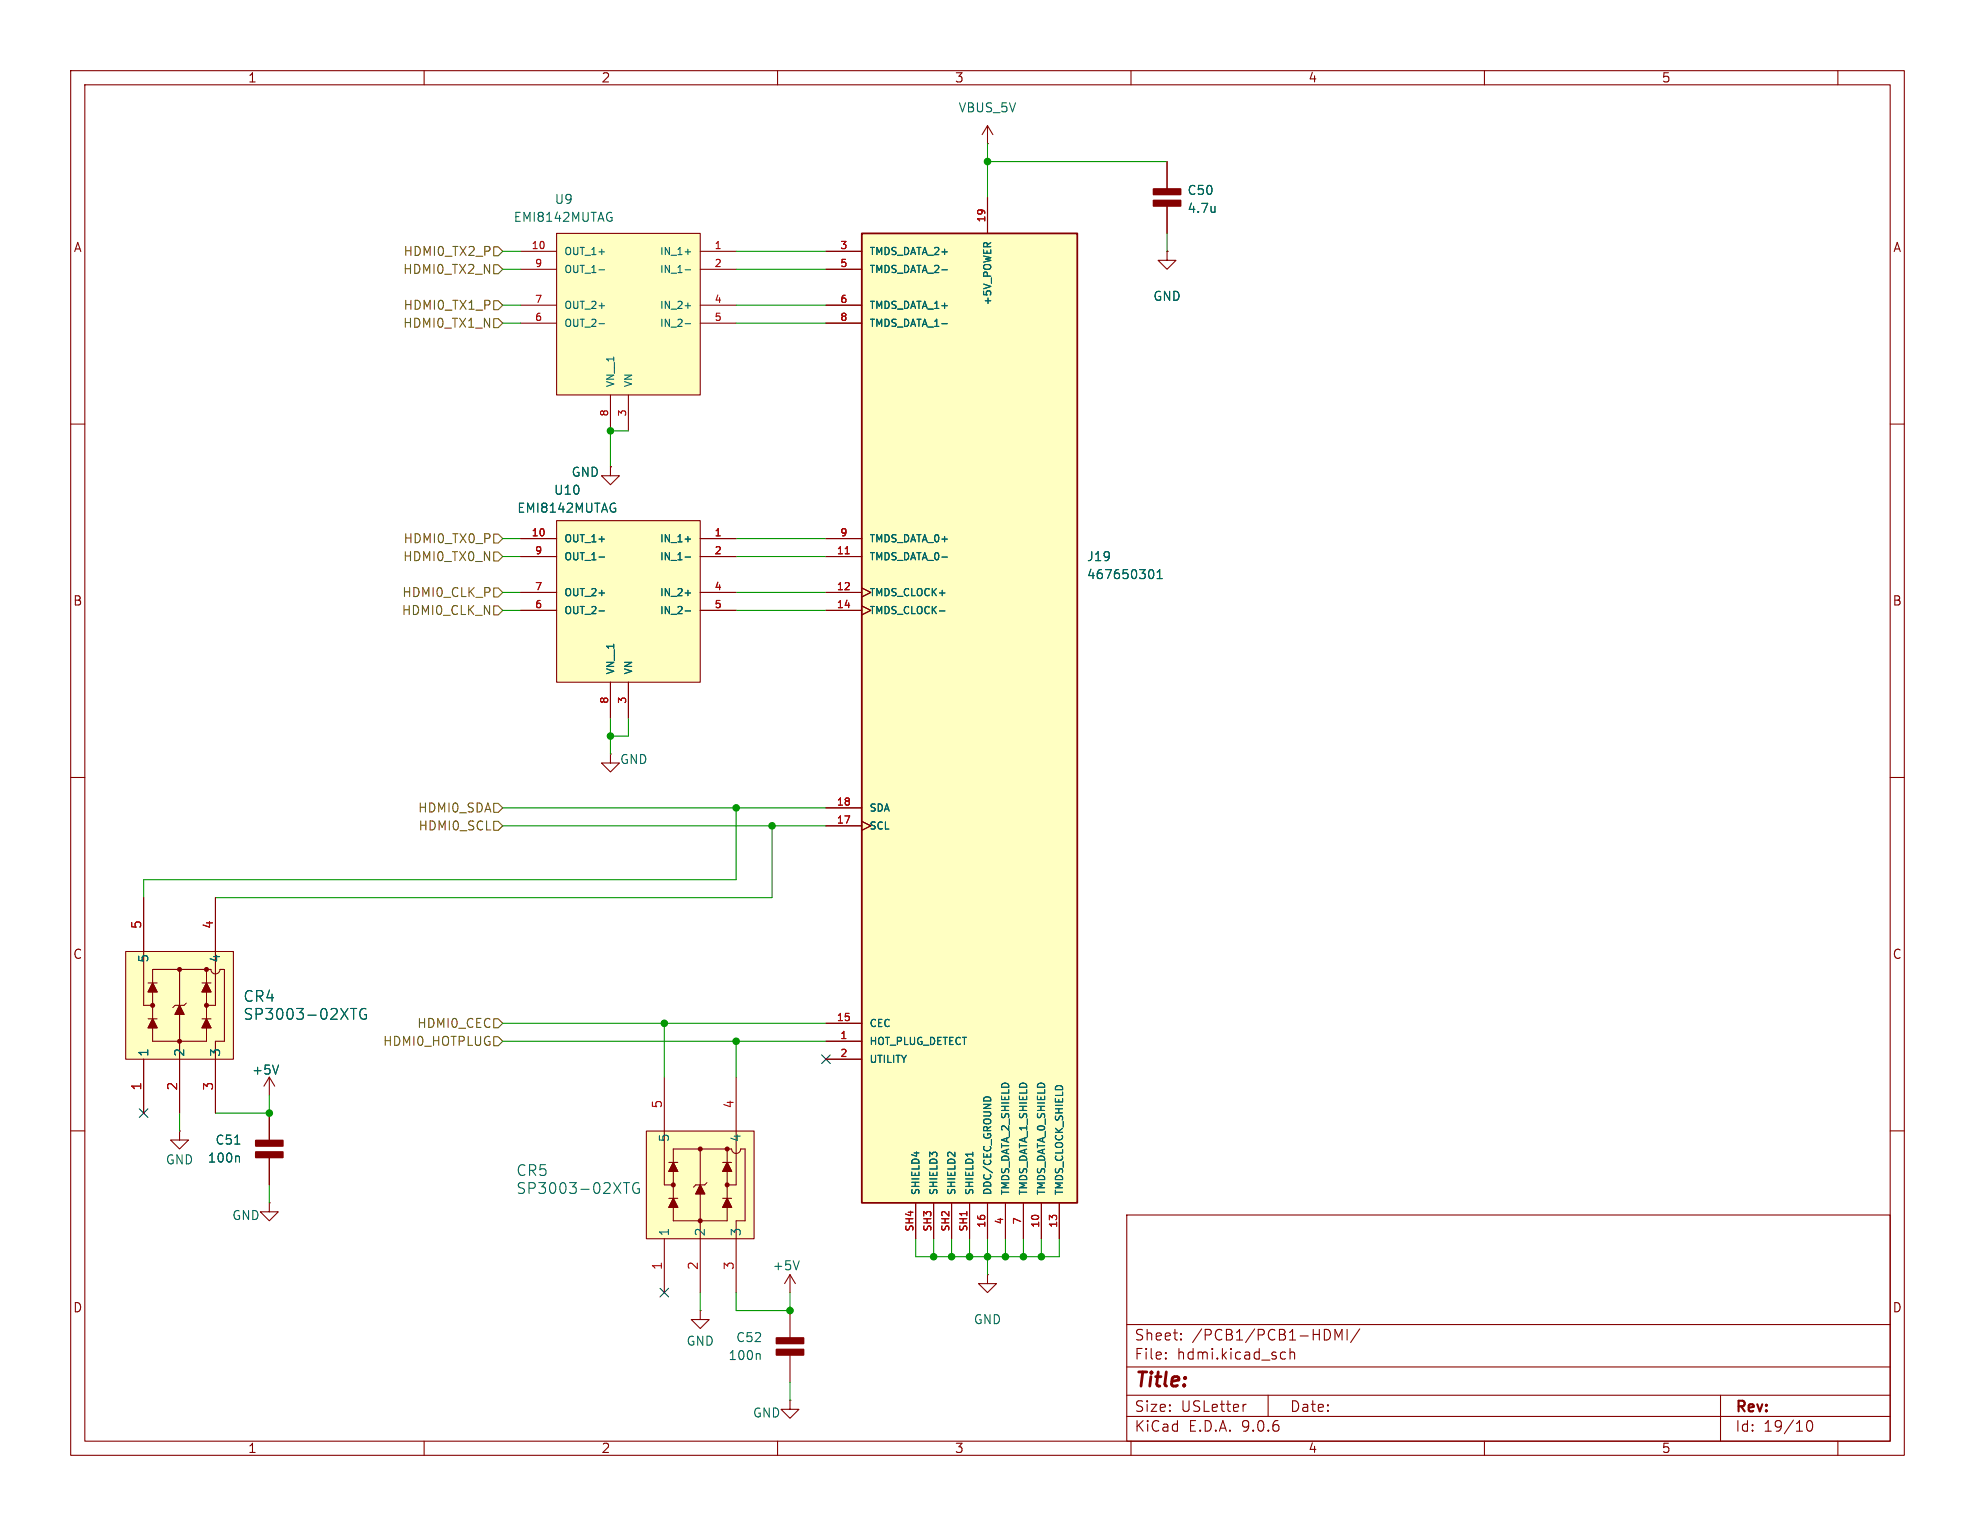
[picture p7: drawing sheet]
<svg xmlns="http://www.w3.org/2000/svg" width="279mm" height="216mm" viewBox="0 0 279 216" stroke-linecap="round" stroke-linejoin="round" font-family="sans-serif">
<g fill="none" stroke="#840000" stroke-width=".15">
<path d="M10 10h259.4v195.9h-259.4zM12 12h255.4v191.9h-255.4zM60 10v2M110 10v2M160 10v2M210 10v2M260 10v2M10 60h2M86.4 66v1.3h1.2l-1.2 1.3-1.3-1.3h1.3M86.4 66h.1M267.4 60h2M10 110h2"/>
<path d="M267.4 110h2M10 160h2M159.4 171.9h108v32h-108zM267.4 160h2M111.8 185.4v3.9M111.8 191.7v3.9M139.7 180.3v1.3h1.3l-1.3 1.3-1.3-1.3h1.3M139.7 180.3h.1M159.4 197.4h108M159.4 193.4h108M159.4 187.4h108M164.9 192.1l.1 .1-.1 .1"/>
<path d="M164.9 192.1v.1v.1M164.9 191.4v.1M164.9 192.1v.2M164.9 191.4h.1l-.1 .1M167.1 189.4v.1v.1M167.1 189.4l-.1 .1 .1 .1M167.1 188.7v.1M167.1 189.4v.2M167.1 188.7h-.1l.1 .1M176.3 198.7l-.3 .1M179.4 197.4v3M181.4 191.3l.5 .1"/>
<path d="M181.9 192.2l-.5 .1M182.5 191.4a.37 .37 0 0 1 .6 .1v.8M182.5 190.8v1.5M188.1 188.3a1.04 1.04 0 0 1 0 1.1M188.9 189.6v-1.5l.5 1.1 .5-1.1v1.5M190.6 188.1v1.5M192.4 188l-1.3 1.9M243.4 197.4v6.5M60 203.9v2M110 203.9v2M159.4 200.4h108M160 203.9v2"/>
<path d="M210 203.9v2M255.7 201.1a.36 .36 0 0 1 .4-.1 .36 .36 0 0 1 .3 .3 .77 .77 0 0 1-.5 1.2 .91 .91 0 0 1-.2-1.4zM260 203.9v2"/>
</g>
<g fill="#840000" stroke="#840000" stroke-width=".25">
<path d="M109.9 189.3h3.8v.8h-3.8z"/>
<path d="M109.9 190.9h3.8v.8h-3.8z"/>
</g>
<path d="M107.4 191.5l.1 .2v.6" fill="none" stroke="#006464" stroke-width=".15"/>
<path d="M78.7 73.7h20.4v22.8h-20.4z" fill="#ffffc2"/>
<g fill="none" stroke="#840000" stroke-width=".15">
<path d="M73.7 76.2h5M73.7 78.7h5M78.7 73.7h20.4v22.8h-20.4zM99.1 76.2h5M99.1 78.7h5M73.7 83.8h5M73.7 86.4h5M86.4 96.5v5.1M88.9 96.5v5.1M99.1 83.8h5M99.1 86.4h5M86.4 106.7v1.3h1.2l-1.2 1.2-1.3-1.2h1.3"/>
<path d="M86.4 106.7h.1M99.1 185.4v1.3h1.2l-1.2 1.3-1.3-1.3h1.3M99.1 185.4h.1M111.8 198.1v1.3h-1.3l1.3 1.3 1.2-1.3h-1.2M111.8 198.1h.1"/>
</g>
<path d="M84.7 78.8h.8M86.9 71.9h.2l-.1 .5M93.6 78.2v1M94.7 78.2v1l-.6-1v1M94.9 79.3h.8M95.9 79.2h.6M95.9 78.5l.3-.3v1M96.9 78.8h.8M96.9 76.3h.8M84.7 86.4h.8M96.9 86.4h.8M96.9 83.9h.8" fill="none" stroke="#006464" stroke-width=".15"/>
<path d="M121.9 33h30.5v137.2h-30.5z" fill="#ffffc2"/>
<path d="M121.9 33h30.5v137.2h-30.5z" fill="none" stroke="#840000" stroke-width=".25"/>
<g fill="none" stroke="#840000" stroke-width=".15">
<path d="M139.7 17.8v2.5M139.7 17.8l-.8 1.3M139.7 17.8l.8 1.3M116.8 35.6h5.1M116.8 38.1h5.1M139.7 20.3h.1M139.7 27.9v5.1M165.1 35.6v1.2h1.3l-1.3 1.3-1.3-1.3h1.3M165.1 35.6h.1M165.1 22.9v3.8M165.1 29.1v3.9M116.8 43.2h5.1"/>
<path d="M116.8 45.7h5.1M116.8 76.2h5.1M116.8 78.7h5.1M116.8 83.8h5.1M116.8 86.4h5.1M121.9 83.2l1.3 .6-1.3 .7M121.9 85.7l1.3 .7-1.3 .6M116.8 114.3h5.1M116.8 116.8h5.1M121.9 116.2l1.3 .6-1.3 .7M116.8 144.8h5.1M116.8 147.3h5.1"/>
<path d="M116.8 149.9h5.1M129.5 170.2v5.1M132.1 170.2v5.1M134.6 170.2v5.1M137.2 170.2v5.1M139.7 170.2v5.1M142.2 170.2v5.1M144.8 170.2v5.1M147.3 170.2v5.1M149.9 170.2v5.1M111.8 180.3l.7 1.3M111.8 180.3l-.8 1.3"/>
<path d="M111.8 180.3v2.6"/>
</g>
<path d="M133.2 38.2h.8M171.9 29.2v.8M171.9 29.9l-.1 .1M133.2 45.8h.8M133.2 78.8h.8M132.9 86.4h.8M162.8 80.6a.69 .69 0 0 1 .3 1.1l-.3 .2M163.7 81.9h.7M163.7 81l.4-.4v1.3M139.4 155.2h.5M113.1 178.4l-.5 1.2M137.6 163v.6" fill="none" stroke="#006464" stroke-width=".15"/>
<path d="M119.6 78.4h.6" fill="none" stroke="#a90000" stroke-width=".15"/>
<g fill="#840000" stroke="#840000" stroke-width=".25">
<path d="M163.2 26.7h3.8v.8h-3.8z"/>
<path d="M163.2 28.4h3.8v.7h-3.8z"/>
</g>
<path d="M78.7 33h20.4v22.9h-20.4z" fill="#ffffc2"/>
<path d="M73.7 35.6h5M73.7 38.1h5M78.7 33h20.4v22.9h-20.4zM99.1 35.6h5M99.1 38.1h5M73.7 43.2h5M73.7 45.7h5M86.4 55.9v5.1M88.9 55.9v5.1M99.1 43.2h5M99.1 45.7h5" fill="none" stroke="#840000" stroke-width=".15"/>
<path d="M84.7 38.2h.8M86.3 30.8h.3l-.1 .5M93.6 37.5v1.1M94.7 37.5v1.1l-.6-1.1v1.1M94.9 38.7h.8M95.9 38.6h.6M95.9 37.8l.3-.3v1.1M96.9 38.2h.8M96.9 35.6h.8M84.7 45.8h.8M96.9 45.8h.8M96.9 43.3h.8" fill="none" stroke="#006464" stroke-width=".15"/>
<path d="M91.4 160h15.3v15.3h-15.3z" fill="#ffffc2"/>
<g fill="none" stroke="#840000" stroke-width=".15">
<path d="M38.1 157.5v3.9M94 152.4v15.2h1.2M104.1 152.4v15.2h-1.2M25.4 160v1.3h1.3l-1.3 1.3-1.3-1.3h1.3M25.4 160h.1M38.1 170.2v1.3h-1.3l1.3 1.2 1.3-1.2h-1.3M38.1 170.2h.1M38.1 163.8v3.8M91.4 160h15.3v15.3h-15.3zM94 175.3v7.6M94.6 169.5h1.3M94.6 164.5h1.3"/>
<path d="M95.2 169.5l.7 1.3h-1.3zM95.2 164.5l.7 1.2h-1.3zM99.1 162.6v20.3M99.1 167.6l.6 1.3h-1.3zM100 167.3l-.3 .3h-1.3l-.3 .4M102.2 169.5h1.3M102.2 164.5h1.3M102.9 162.6v10.1h-7.7v-10.1h8.3a.64 .64 0 0 0 .6 .6 .64 .64 0 0 0 .7-.6h.6v10.1h-1.3v10.2M102.9 169.5l.6 1.3h-1.3zM102.9 164.5l.6 1.2h-1.3z"/>
</g>
<g fill="none" stroke="#840000" stroke-width=".3">
<circle cx="95.2" cy="167.6" r=".2"/>
<circle cx="99.1" cy="162.6" r=".2"/>
<circle cx="99.1" cy="172.7" r=".2"/>
<circle cx="102.9" cy="167.6" r=".2"/>
<circle cx="102.9" cy="162.6" r=".2"/>
</g>
<g fill="#840000" stroke="#840000" stroke-width=".15">
<path d="M95.2 169.5l.7 1.3h-1.3z"/>
<path d="M102.9 169.5l.6 1.3h-1.3z"/>
<path d="M99.1 167.6l.6 1.3h-1.3z"/>
<path d="M95.2 164.5l.7 1.2h-1.3z"/>
<path d="M102.9 164.5l.6 1.2h-1.3z"/>
</g>
<path d="M33.2 161.9h.7M33.7 163.6l.2 .1v.7M88.2 167.3h.9M88.6 167.3v1.5M90.4 167.4a.63 .63 0 0 0-.7 .1 .63 .63 0 0 0-.2 .7 .57 .57 0 0 0 .3 .6 .57 .57 0 0 0 .6-.1v-.5h-.2" fill="none" stroke="#006464" stroke-width=".15"/>
<g fill="#840000" stroke="#840000" stroke-width=".25">
<path d="M36.2 161.4h3.8v.7h-3.8z"/>
<path d="M36.2 163h3.8v.8h-3.8z"/>
</g>
<path d="M17.8 134.6h15.2v15.3h-15.2z" fill="#ffffc2"/>
<g fill="none" stroke="#840000" stroke-width=".15">
<path d="M116.8 35.6h5.1M116.8 38.1h5.1M139.7 27.9v5.1M165.1 35.6h.1M165.1 22.9v3.8M165.1 29.1v3.9M116.8 43.2h5.1M116.8 45.7h5.1M73.7 76.2h5M73.7 78.7h5M86.4 66h.1M99.1 76.2h5"/>
<path d="M99.1 78.7h5M116.8 76.2h5.1M116.8 78.7h5.1M73.7 83.8h5M73.7 86.4h5M86.4 96.5v5.1M88.9 96.5v5.1M99.1 83.8h5M99.1 86.4h5M116.8 83.8h5.1M116.8 86.4h5.1M121.9 83.2l1.3 .6-1.3 .7"/>
<path d="M121.9 85.7l1.3 .7-1.3 .6M116.8 114.3h5.1M116.8 116.8h5.1M121.9 116.2l1.3 .6-1.3 .7M17.8 134.6h15.2v15.3h-15.2zM20.3 127v15.2h1.3M21 139.1h1.2M21.6 139.1l.6 1.2h-1.2zM25.4 137.2v20.3M28.6 139.1h1.2M29.2 137.2v10.1h-7.6v-10.1h8.2a.64 .64 0 0 0 .7 .6 .64 .64 0 0 0 .6-.6h.6v10.1h-1.2v10.2M29.2 139.1l.6 1.2h-1.2z"/>
<path d="M30.5 127v15.2h-1.3M20.3 149.9v7.6M21 144.1h1.2M21.6 144.1l.6 1.3h-1.2zM25.4 142.2l.6 1.3h-1.2zM26.4 141.9l-.4 .3h-1.2l-.4 .4M28.6 144.1h1.2M29.2 144.1l.6 1.3h-1.2zM38.1 152.4l.8 1.3M38.1 152.4l-.8 1.3M38.1 152.4v2.5M38.1 157.5v3.9"/>
<path d="M116.8 147.3h5.1M116.8 144.8h5.1M116.8 149.9h5.1M38.1 163.8v3.8M129.5 170.2v5.1M132.1 170.2v5.1M134.6 170.2v5.1M137.2 170.2v5.1M139.7 170.2v5.1M142.2 170.2v5.1M144.8 170.2v5.1M147.3 170.2v5.1"/>
<path d="M149.9 170.2v5.1"/>
</g>
<g fill="none" stroke="#840000" stroke-width=".3">
<circle cx="25.4" cy="137.2" r=".2"/>
<circle cx="29.2" cy="137.2" r=".2"/>
<circle cx="21.6" cy="142.2" r=".2"/>
<circle cx="25.4" cy="147.3" r=".2"/>
<circle cx="29.2" cy="142.2" r=".2"/>
</g>
<g fill="#840000" stroke="#840000" stroke-width=".15">
<path d="M21.6 144.1l.6 1.3h-1.2z"/>
<path d="M29.2 144.1l.6 1.3h-1.2z"/>
<path d="M25.4 142.2l.6 1.3h-1.2z"/>
<path d="M21.6 139.1l.6 1.2h-1.2z"/>
<path d="M29.2 139.1l.6 1.2h-1.2z"/>
</g>
<g fill="none" stroke="#006464" stroke-width=".15">
<path d="M133.2 38.2h.8M171.9 29.2v.8M171.9 29.9l-.1 .1M133.2 45.8h.8M84.7 78.8h.8M86.9 71.9h.2l-.1 .5M93.6 78.2v1M94.7 78.2v1l-.6-1v1M94.9 79.3h.8M95.9 79.2h.6M95.9 78.5l.3-.3v1M96.9 78.8h.8"/>
<path d="M96.9 76.3h.8M133.2 78.8h.8M84.7 86.4h.8M96.9 86.4h.8M96.9 83.9h.8M132.9 86.4h.8M162.8 80.6a.69 .69 0 0 1 .3 1.1l-.3 .2M163.7 81.9h.7M163.7 81l.4-.4v1.3M39.4 150.7l-.4 1.3M49.6 142.7h.9M50 142.7v1.5"/>
<path d="M51.8 142.8a.63 .63 0 0 0-.7 0 .63 .63 0 0 0-.2 .8 .57 .57 0 0 0 .3 .5 .57 .57 0 0 0 .6 0v-.5h-.3M139.4 155.2h.5M33.2 161.9h.7M33.7 163.6l.2 .1v.7M137.6 163v.6"/>
</g>
<path d="M69.8 34.9h.7l.6 .7-.6 .6h-.7zM69.8 37.5h.7l.6 .6-.6 .6h-.7zM69.8 42.5h.7l.6 .7-.6 .6h-.7zM69.8 45.1h.7l.6 .6-.6 .7h-.7zM69.8 75.6h.7l.6 .6-.6 .6h-.7zM69.8 78.1h.7l.6 .6-.6 .7h-.7zM69.8 85.7h.7l.6 .7-.6 .6h-.7zM69.8 83.2h.7l.6 .6-.6 .7h-.7zM69.8 116.2h.7l.6 .6-.6 .7h-.7zM69.8 113.7h.7l.6 .6-.6 .6h-.7zM69.8 146.7h.7l.6 .6-.6 .7h-.7zM69.8 144.1h.7l.6 .7-.6 .6h-.7z" fill="none" stroke="#725600" stroke-width=".15"/>
<g fill="none" stroke="#009600" stroke-width=".15">
<path d="M71.1 35.6h2.6M71.1 38.1h2.6M104.1 35.6h12.7M104.1 38.1h12.7M139.7 20.3v7.6M139.7 22.9h25.4M165.1 33v2.6M71.1 45.7h2.6M71.1 43.2h2.6M104.1 45.7h12.7M104.1 43.2h12.7M71.1 78.7h2.6"/>
<path d="M71.1 76.2h2.6M88.9 61h-2.5v5M104.1 78.7h12.7M104.1 76.2h12.7M71.1 83.8h2.6M71.1 86.4h2.6M104.1 83.8h12.7M104.1 86.4h12.7M71.1 114.3h45.7M71.1 116.8h45.7M86.4 101.6v5.1M88.9 101.6v2.5h-2.5"/>
<path d="M104.1 114.3v10.2h-83.8v2.5M109.2 116.8v10.2h-78.7M25.4 157.5v2.5M38.1 154.9v2.6h-7.6M71.1 147.3h45.7M71.1 144.8h45.7M94 144.8v7.6M104.1 147.3v5.1M38.1 167.6v2.6M129.5 175.3v2.5h20.4v-2.5M132.1 175.3v2.5M134.6 175.3v2.5"/>
<path d="M137.2 175.3v2.5M139.7 175.3v5M142.2 175.3v2.5M144.8 175.3v2.5M147.3 175.3v2.5M99.1 182.9v2.5M104.1 182.9v2.5h7.7v-2.5M111.8 195.6v2.5"/>
</g>
<path d="M19.7 156.9l1.2 1.2M20.9 156.9l-1.2 1.2M116.2 149.3l1.2 1.2M117.4 149.3l-1.2 1.2M93.4 182.3l1.2 1.2M94.6 182.3l-1.2 1.2" fill="none" stroke="#000084" stroke-width=".15"/>
<path d="M119.6 78.4h.6" fill="none" stroke="#a90000" stroke-width=".15"/>
<g fill="#009600" stroke="#009600" stroke-width=".15">
<circle cx="132.1" cy="177.8" r=".46"/>
<circle cx="142.2" cy="177.8" r=".46"/>
<circle cx="144.8" cy="177.8" r=".46"/>
<circle cx="139.7" cy="177.8" r=".46"/>
<circle cx="137.2" cy="177.8" r=".46"/>
<circle cx="147.3" cy="177.8" r=".46"/>
<circle cx="111.8" cy="185.4" r=".46"/>
<circle cx="134.6" cy="177.8" r=".46"/>
<circle cx="86.4" cy="61" r=".46"/>
<circle cx="86.4" cy="104.1" r=".46"/>
<circle cx="104.1" cy="114.3" r=".46"/>
<circle cx="139.7" cy="22.9" r=".46"/>
<circle cx="94" cy="144.8" r=".46"/>
<circle cx="104.1" cy="147.3" r=".46"/>
<circle cx="38.1" cy="157.5" r=".46"/>
<circle cx="109.2" cy="116.8" r=".46"/>
</g>
<text font-size="2.8" fill="#840000" x="160.4" y="196.8">Title:</text>
<g font-size="2.1" fill="#006464">
<text x="34.3" y="142">CR4</text>
<text x="34.3" y="144.5">SP3003-02XTG</text>
<text x="73" y="166.6">CR5</text>
<text x="73" y="169.1">SP3003-02XTG</text>
</g>
<g font-size="2.1" fill="#840000">
<text x="160.4" y="189.9">Sheet:</text>
<text x="168.6" y="189.9">/PCB1/PCB1-HDMI/</text>
<text x="160.4" y="192.6">File:</text>
<text x="166.5" y="192.6">hdmi.kicad_sch</text>
<text x="160.4" y="202.8">KiCad</text>
<text x="160.4" y="200">Size:</text>
<text x="167.1" y="200">USLetter</text>
<text x="168.1" y="202.8">E.D.A.</text>
<text x="175.7" y="202.8">9.0.6</text>
<text x="182.4" y="200">Date:</text>
<text x="245.4" y="200.2">Rev:</text>
<text x="245.4" y="202.8">Id:</text>
<text x="249.5" y="202.8">19/10</text>
</g>
<g font-size="1.8" fill="#840000">
<text x="35" y="11.9">1</text>
<text x="85" y="11.9">2</text>
<text x="135" y="11.9">3</text>
<text x="185" y="11.9">4</text>
<text x="235" y="11.9">5</text>
<text x="10.3" y="35.9">A</text>
<text x="267.7" y="35.9">A</text>
<text x="10.3" y="85.9">B</text>
<text x="267.7" y="85.9">B</text>
<text x="10.3" y="135.9">C</text>
<text x="267.7" y="135.9">C</text>
<text x="10.3" y="185.9">D</text>
<text x="267.7" y="185.9">D</text>
<text x="35" y="205.8">1</text>
<text x="85" y="205.8">2</text>
<text x="135" y="205.8">3</text>
<text x="185" y="205.8">4</text>
<text x="235" y="205.8">5</text>
</g>
<g font-size="1.8" fill="#006464">
<text x="135.5" y="16.1">VBUS_5V</text>
<text x="78.4" y="29.1">U9</text>
<text x="167.9" y="27.8">C50</text>
<text x="72.6" y="31.6">EMI8142MUTAG</text>
<text x="167.9" y="30.3">4.7u</text>
<text x="163.1" y="42.8">GND</text>
<text x="78.3" y="70.2">U10</text>
<text x="80.8" y="67.7">GND</text>
<text x="73.1" y="72.7">EMI8142MUTAG</text>
<text x="153.7" y="82.1">467650301</text>
<text x="153.7" y="79.6">J19</text>
<text x="87.6" y="108.3">GND</text>
<text x="21.2" y="136.3" transform="rotate(-90 21.2 136.3)">5</text>
<text x="31.3" y="136.3" transform="rotate(-90 31.3 136.3)">4</text>
<text x="21.2" y="149.6" transform="rotate(-90 21.2 149.6)">1</text>
<text x="26.3" y="149.6" transform="rotate(-90 26.3 149.6)">2</text>
<text x="31.3" y="149.6" transform="rotate(-90 31.3 149.6)">3</text>
<text x="35.6" y="152.2">+5V</text>
<text x="94.8" y="161.7" transform="rotate(-90 94.8 161.7)">5</text>
<text x="105" y="161.7" transform="rotate(-90 105 161.7)">4</text>
<text x="23.4" y="164.9">GND</text>
<text x="29.3" y="164.7">100n</text>
<text x="30.4" y="162.2">C51</text>
<text x="32.8" y="172.8">GND</text>
<text x="94.8" y="175" transform="rotate(-90 94.8 175)">1</text>
<text x="99.9" y="175" transform="rotate(-90 99.9 175)">2</text>
<text x="105" y="175" transform="rotate(-90 105 175)">3</text>
<text x="109.2" y="179.9">+5V</text>
<text x="97" y="190.6">GND</text>
<text x="104" y="190.1">C52</text>
<text x="137.7" y="187.6">GND</text>
<text x="103" y="192.6">100n</text>
<text x="106.4" y="200.8">GND</text>
</g>
<g font-size="1.8" fill="#725600">
<text x="56.9" y="39">HDMI0_TX2_N</text>
<text x="57" y="36.4">HDMI0_TX2_P</text>
<text x="56.9" y="46.6">HDMI0_TX1_N</text>
<text x="57" y="44">HDMI0_TX1_P</text>
<text x="57" y="77.1">HDMI0_TX0_P</text>
<text x="56.9" y="79.6">HDMI0_TX0_N</text>
<text x="56.8" y="87.2">HDMI0_CLK_N</text>
<text x="56.8" y="84.7">HDMI0_CLK_P</text>
<text x="59.1" y="115.2">HDMI0_SDA</text>
<text x="59.1" y="117.7">HDMI0_SCL</text>
<text x="54.1" y="148.2">HDMI0_HOTPLUG</text>
<text x="58.9" y="145.6">HDMI0_CEC</text>
</g>
<g font-size="1.8" fill="#a90000">
<text x="20.1" y="131.5" transform="rotate(-90 20.1 131.5)">5</text>
<text x="30.2" y="131.5" transform="rotate(-90 30.2 131.5)">4</text>
<text x="20.1" y="154.4" transform="rotate(-90 20.1 154.4)">1</text>
<text x="25.1" y="154.4" transform="rotate(-90 25.1 154.4)">2</text>
<text x="30.2" y="154.4" transform="rotate(-90 30.2 154.4)">3</text>
<text x="93.7" y="156.9" transform="rotate(-90 93.7 156.9)">5</text>
<text x="103.9" y="156.9" transform="rotate(-90 103.9 156.9)">4</text>
<text x="93.7" y="179.8" transform="rotate(-90 93.7 179.8)">1</text>
<text x="98.8" y="179.8" transform="rotate(-90 98.8 179.8)">2</text>
<text x="103.9" y="179.8" transform="rotate(-90 103.9 179.8)">3</text>
</g>
<g font-size="1.4" fill="#a90000">
<text x="75.1" y="35.3">10</text>
<text x="101" y="35.3">1</text>
<text x="118.8" y="35.3">3</text>
<text x="139.4" y="31.6" transform="rotate(-90 139.4 31.6)">19</text>
<text x="75.6" y="37.8">9</text>
<text x="101" y="37.8">2</text>
<text x="118.8" y="37.8">5</text>
<text x="75.6" y="42.9">7</text>
<text x="75.6" y="45.5">6</text>
<text x="101" y="42.9">4</text>
<text x="101" y="45.5">5</text>
<text x="118.8" y="42.9">6</text>
<text x="118.8" y="45.5">8</text>
<text x="86.1" y="59" transform="rotate(-90 86.1 59)">8</text>
<text x="88.6" y="59" transform="rotate(-90 88.6 59)">3</text>
<text x="75.1" y="75.9">10</text>
<text x="101" y="75.9">1</text>
<text x="118.8" y="75.9">9</text>
<text x="75.6" y="78.5">9</text>
<text x="75.6" y="83.6">7</text>
<text x="101" y="78.5">2</text>
<text x="101" y="83.6">4</text>
<text x="118.3" y="78.5">11</text>
<text x="118.3" y="83.6">12</text>
<text x="75.6" y="86.1">6</text>
<text x="101" y="86.1">5</text>
<text x="118.3" y="86.1">14</text>
<text x="86.1" y="99.7" transform="rotate(-90 86.1 99.7)">8</text>
<text x="88.6" y="99.7" transform="rotate(-90 88.6 99.7)">3</text>
<text x="118.3" y="114">18</text>
<text x="118.3" y="116.6">17</text>
<text x="118.3" y="144.5">15</text>
<text x="118.8" y="147.1">1</text>
<text x="118.8" y="149.6">2</text>
<text x="139.4" y="173.8" transform="rotate(-90 139.4 173.8)">16</text>
<text x="142" y="173.3" transform="rotate(-90 142 173.3)">4</text>
<text x="144.5" y="173.3" transform="rotate(-90 144.5 173.3)">7</text>
<text x="147.1" y="173.8" transform="rotate(-90 147.1 173.8)">10</text>
<text x="149.6" y="173.8" transform="rotate(-90 149.6 173.8)">13</text>
<text x="129.3" y="174.3" transform="rotate(-90 129.3 174.3)">SH4</text>
<text x="131.8" y="174.3" transform="rotate(-90 131.8 174.3)">SH3</text>
<text x="134.4" y="174.3" transform="rotate(-90 134.4 174.3)">SH2</text>
<text x="136.9" y="174.3" transform="rotate(-90 136.9 174.3)">SH1</text>
</g>
<g font-size="1.4" fill="#006464">
<text x="79.8" y="36.3">OUT_1+</text>
<text x="79.8" y="38.8">OUT_1-</text>
<text x="93.2" y="36.3">IN_1+</text>
<text x="122.9" y="36.3">TMDS_DATA_2+</text>
<text x="122.9" y="38.8">TMDS_DATA_2-</text>
<text x="79.8" y="43.9">OUT_2+</text>
<text x="79.8" y="46.5">OUT_2-</text>
<text x="93.2" y="43.9">IN_2+</text>
<text x="93.2" y="46.5">IN_2-</text>
<text x="122.9" y="43.9">TMDS_DATA_1+</text>
<text x="122.9" y="46.5">TMDS_DATA_1-</text>
<text x="140.4" y="43.3" transform="rotate(-90 140.4 43.3)">+5V_POWER</text>
<text x="87.1" y="54.9" transform="rotate(-90 87.1 54.9)">VN__1</text>
<text x="89.6" y="54.9" transform="rotate(-90 89.6 54.9)">VN</text>
<text x="79.8" y="76.9">OUT_1+</text>
<text x="93.2" y="76.9">IN_1+</text>
<text x="122.9" y="76.9">TMDS_DATA_0+</text>
<text x="79.8" y="79.5">OUT_1-</text>
<text x="122.9" y="79.5">TMDS_DATA_0-</text>
<text x="79.8" y="84.6">OUT_2+</text>
<text x="79.8" y="87.1">OUT_2-</text>
<text x="93.2" y="84.6">IN_2+</text>
<text x="93.2" y="87.1">IN_2-</text>
<text x="122.9" y="84.6">TMDS_CLOCK+</text>
<text x="122.9" y="87.1">TMDS_CLOCK-</text>
<text x="87.1" y="95.5" transform="rotate(-90 87.1 95.5)">VN__1</text>
<text x="89.6" y="95.5" transform="rotate(-90 89.6 95.5)">VN</text>
<text x="122.9" y="115">SDA</text>
<text x="122.9" y="117.6">SCL</text>
<text x="122.9" y="145.5">CEC</text>
<text x="122.9" y="148.1">HOT_PLUG_DETECT</text>
<text x="122.9" y="150.6">UTILITY</text>
<text x="130.3" y="169.2" transform="rotate(-90 130.3 169.2)">SHIELD4</text>
<text x="132.8" y="169.2" transform="rotate(-90 132.8 169.2)">SHIELD3</text>
<text x="135.4" y="169.2" transform="rotate(-90 135.4 169.2)">SHIELD2</text>
<text x="137.9" y="169.2" transform="rotate(-90 137.9 169.2)">SHIELD1</text>
<text x="140.4" y="169.2" transform="rotate(-90 140.4 169.2)">DDC/CEC_GROUND</text>
<text x="143" y="169.2" transform="rotate(-90 143 169.2)">TMDS_DATA_2_SHIELD</text>
<text x="145.5" y="169.2" transform="rotate(-90 145.5 169.2)">TMDS_DATA_1_SHIELD</text>
<text x="148.1" y="169.2" transform="rotate(-90 148.1 169.2)">TMDS_DATA_0_SHIELD</text>
<text x="150.6" y="169.2" transform="rotate(-90 150.6 169.2)">TMDS_CLOCK_SHIELD</text>
</g>
</svg>
